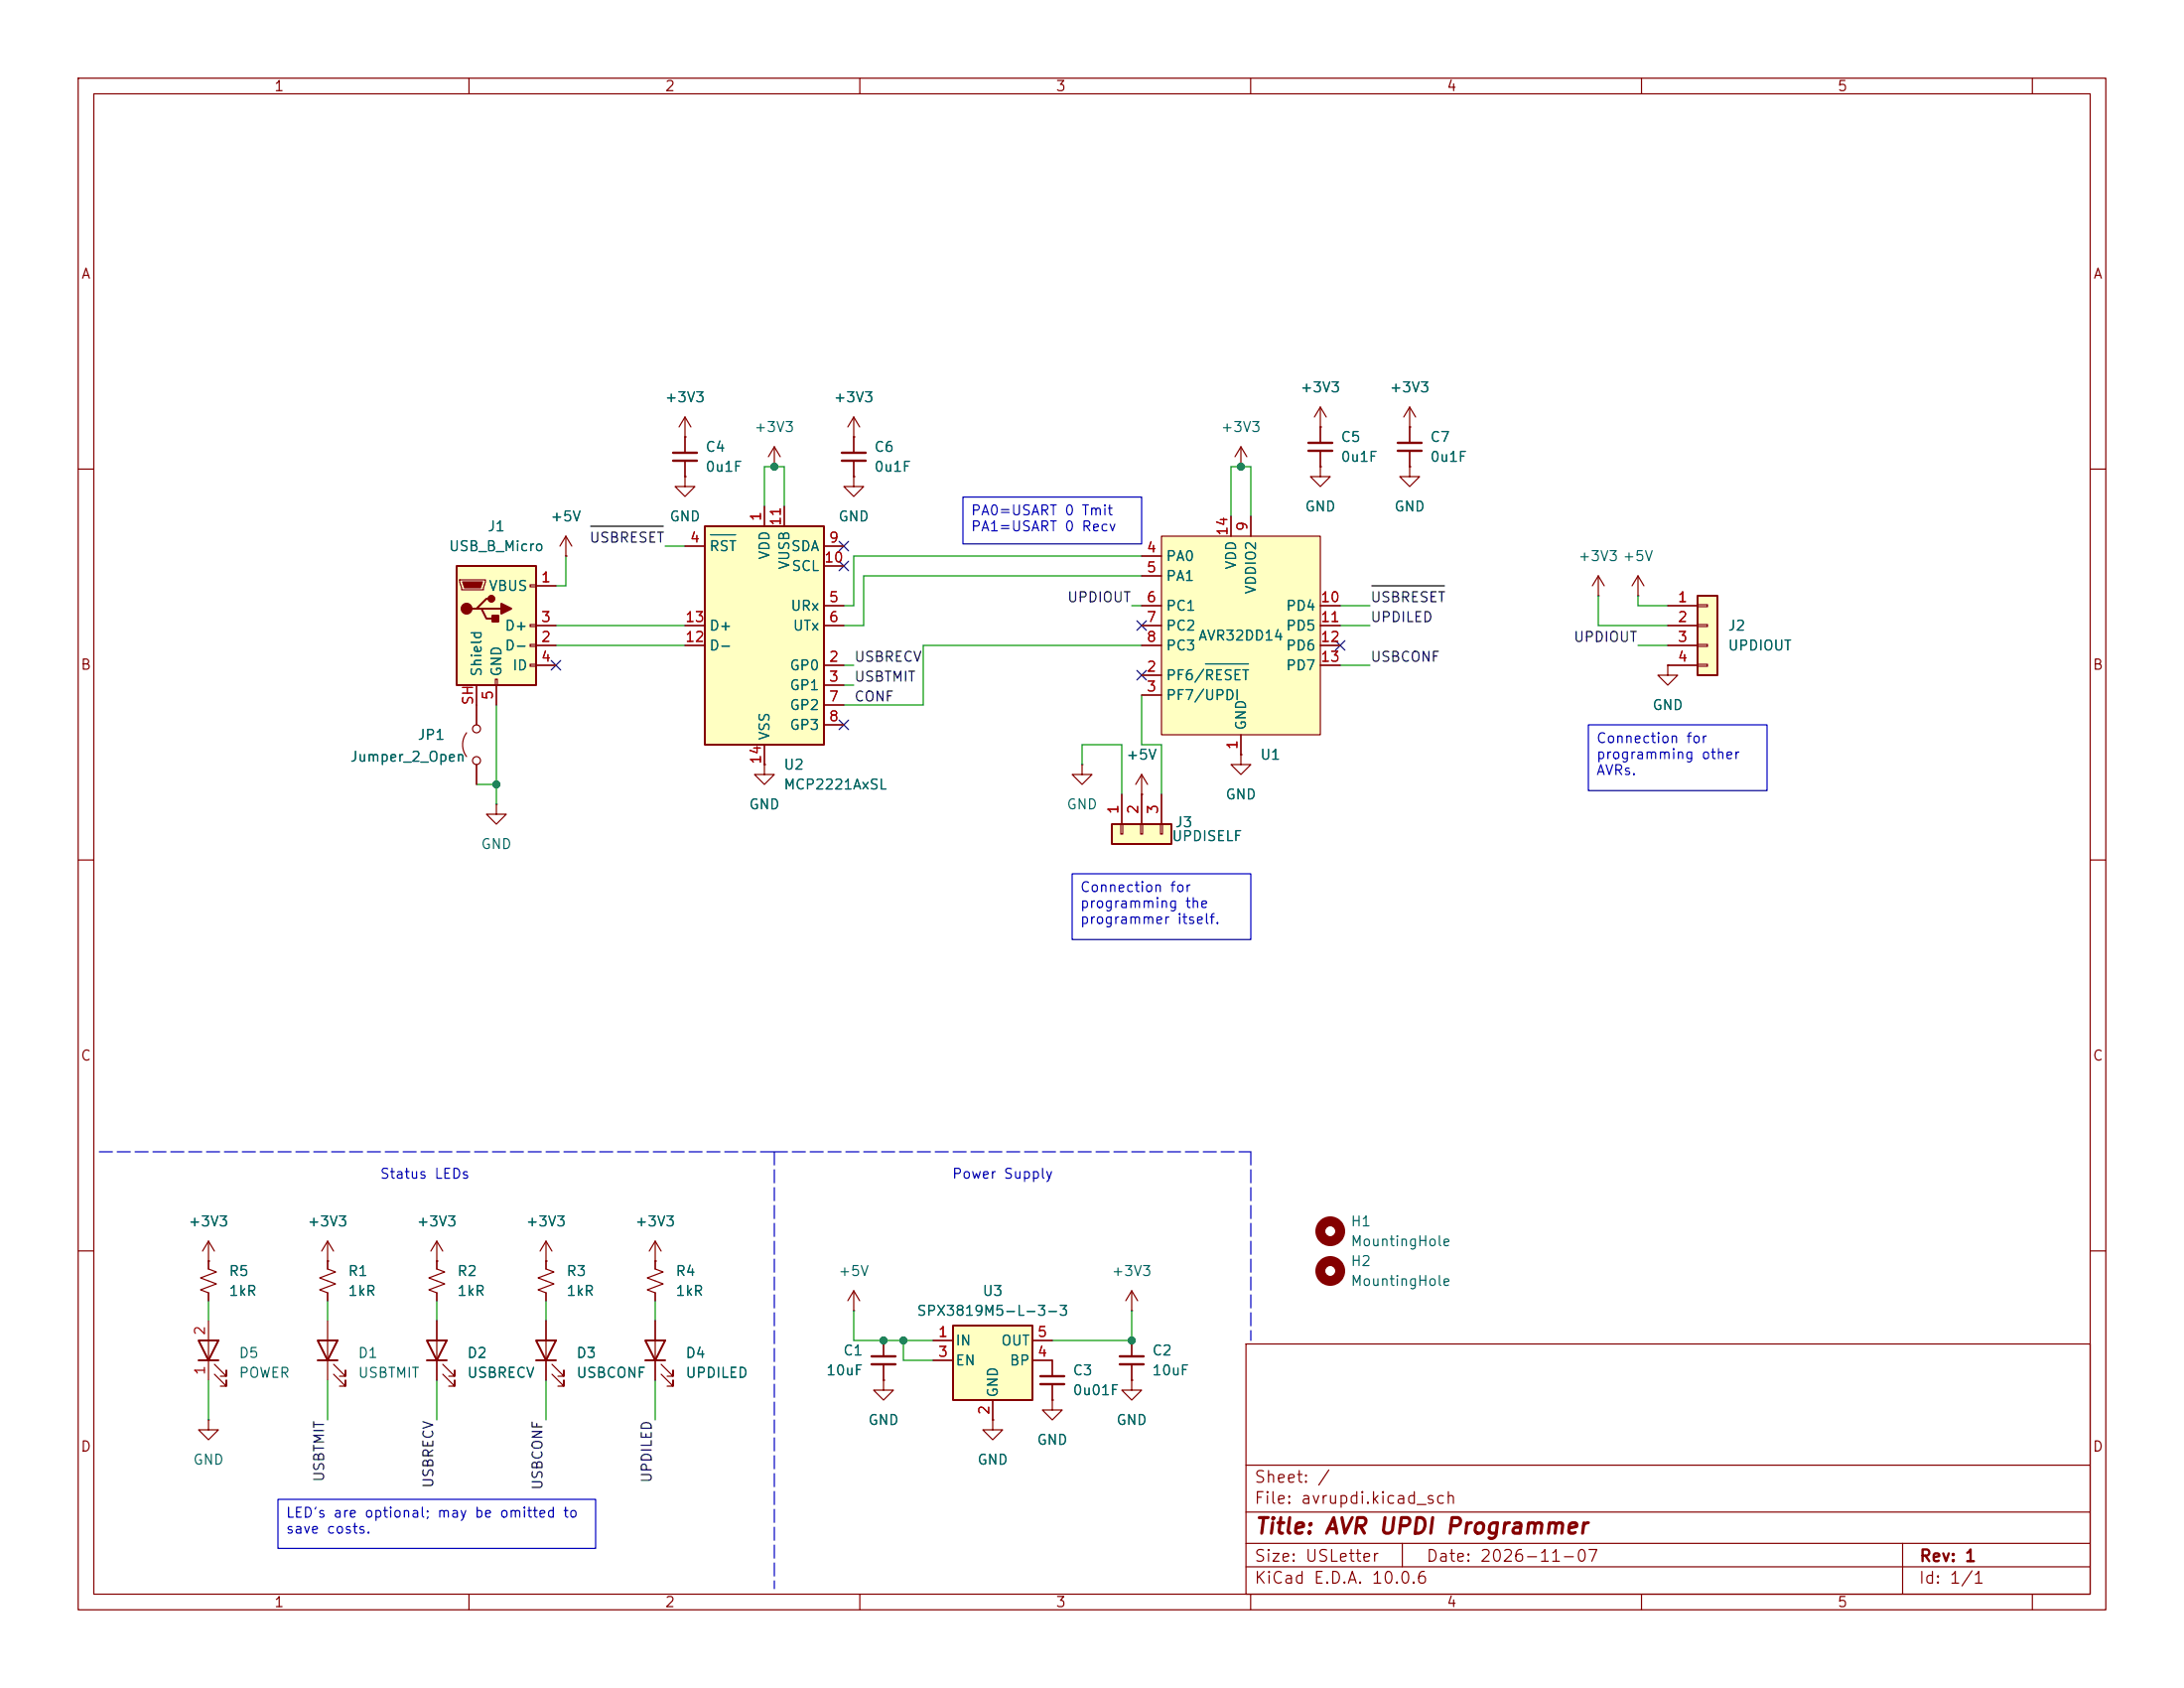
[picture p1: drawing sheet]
<svg xmlns="http://www.w3.org/2000/svg" width="279mm" height="216mm" viewBox="0 0 279 216" stroke-linecap="round" stroke-linejoin="round" font-family="sans-serif">
<g fill="none" stroke="#840000" stroke-width=".15">
<path d="M10 10h259.4v195.9h-259.4zM12 12h255.4v191.9h-255.4zM60 10v2M110 10v2M160 10v2M210 10v2M260 10v2M10 60h2M267.4 60h2M97.8 97.8v1.3h1.3l-1.3 1.2-1.3-1.2h1.3M97.8 97.8h.1M10 110h2"/>
<path d="M63.5 102.9v1.2h1.3l-1.3 1.3-1.3-1.3h1.3M63.5 102.9h.1M267.4 110h2M26.7 158.8l-.8 1.2M26.7 158.8l.7 1.2M26.7 158.8v2.5M10 160h2M26.7 161.3h.1M159.4 171.9h108v32h-108zM267.4 160h2M159.4 197.4h108M159.4 193.4h108"/>
<path d="M159.4 187.4h108M179.4 197.4v3M243.4 197.4v6.5M60 203.9v2M110 203.9v2M159.4 200.4h108M160 203.9v2M210 203.9v2M260 203.9v2"/>
</g>
<path d="M90.2 67.3h15.2v28h-15.2z" fill="#ffffc2"/>
<path d="M90.2 67.3h15.2v28h-15.2z" fill="none" stroke="#840000" stroke-width=".25"/>
<g fill="none" stroke="#840000" stroke-width=".15">
<path d="M87.6 69.9h2.6M97.8 64.8v2.5M100.3 64.8v2.5M105.4 69.9h2.5M105.4 77.5h2.5M105.4 72.4h2.5M87.6 80h2.6M87.6 82.6h2.6M97.8 95.3v2.5M105.4 85.1h2.5M105.4 87.6h2.5M105.4 80h2.5"/>
<path d="M105.4 90.2h2.5M105.4 92.7h2.5"/>
</g>
<path d="M90.9 68.4h3.2" fill="none" stroke="#006464" stroke-width=".15"/>
<path d="M142.2 105.4h7.7v2.6h-7.7z" fill="#ffffc2"/>
<path d="M142.2 105.4h7.7v2.6h-7.7z" fill="none" stroke="#840000" stroke-width=".25"/>
<g fill="none" stroke="#840000" stroke-width=".15">
<path d="M138.4 97.8v1.3h1.3l-1.3 1.2-1.2-1.2h1.2M138.4 97.8h.1M146 99.1v6.3M146 99.1l-.7 1.2M146 99.1l.8 1.2M158.7 96.5v1.3h1.3l-1.3 1.3-1.2-1.3h1.2M158.7 96.5h.1M143.4 105.4h.2v1.3h-.2zM143.5 101.6v3.8M145.9 105.4h.3v1.3h-.3zM146 101.6h.1M148.5 105.4h.2v1.3h-.2z"/>
<path d="M148.6 101.6v3.8M41.9 158.8v3.5l1 .4-2 .7 2 .8-2 .8 1 .4v1M41.9 158.8l-.8 1.2M41.9 158.8l.8 1.2M55.9 158.8l-.8 1.2M55.9 158.8l.7 1.2M55.9 158.8v2.5M69.8 158.8l-.7 1.2M69.8 158.8l.8 1.2M69.8 158.8v2.5M41.9 161.3h.1M55.9 161.3h.1"/>
<path d="M69.8 161.3h.1M26.7 181.6v1.3h1.2l-1.2 1.3-1.3-1.3h1.3M26.7 181.6h.1"/>
</g>
<path d="M148.6 68.6h20.3v25.4h-20.3z" fill="#ffffc2"/>
<g fill="none" stroke="#840000" stroke-width=".15">
<path d="M146 71.1h2.6M146 73.7h2.6M146 77.5h2.6M148.6 68.6h20.3v25.4h-20.3zM157.5 66v2.6M160 66v2.6M168.9 77.5h2.5M146 86.4h2.6M146 88.9h2.6M146 80h2.6M146 82.6h2.6M158.7 94v2.5"/>
<path d="M168.9 80h2.5M168.9 82.6h2.5M168.9 85.1h2.5M83.8 158.8v3.5l1 .4-2 .7 2 .8-2 .8 1 .4v1M83.8 158.8l-.7 1.2M83.8 158.8l.8 1.2M41.9 168.9v7.6M42.7 175.8l1.5 1.5v-.8v.8h-.8M42.7 174.5l1.5 1.5v-.7v.7h-.8M55.9 161.3v1l1 .4-2 .7 2 .8-2 .8 1 .4v1M55.9 168.9v7.6M56.6 175.8l1.6 1.5v-.8v.8h-.8"/>
<path d="M56.6 174.5l1.6 1.5v-.7v.7h-.8M83.8 161.3h.1M113 171.5v2M113 174.5v2"/>
</g>
<path d="M154.2 84.9h5.5" fill="none" stroke="#006464" stroke-width=".15"/>
<path d="M40.6 171.5h2.6l-1.3 2.5zM40.6 174h2.6M54.6 171.5h2.5l-1.2 2.5zM54.6 174h2.5" fill="none" stroke="#840000" stroke-width=".25"/>
<path d="M111.5 173.5h3.1M111.5 174.5h3.1" fill="none" stroke="#840000" stroke-width=".3"/>
<path d="M58.4 72.4h10.2v15.2h-10.2z" fill="#ffffc2"/>
<path d="M58.4 72.4h10.2v15.2h-10.2zM61 77.9h.6l.6 1.2h1.3M61.6 77.9h2.5M62.9 76.6h-.7l-1.2 1.3h-.7M25.4 171.5h2.5l-1.2 2.5zM25.4 174h2.5M68.6 171.5h2.5l-1.3 2.5zM68.6 174h2.5M82.5 171.5h2.6l-1.3 2.5zM82.5 174h2.6" fill="none" stroke="#840000" stroke-width=".25"/>
<g fill="none" stroke="#840000" stroke-width=".15">
<path d="M87.6 55.9h.1M87.6 53.3l-.7 1.3M87.6 53.3l.8 1.3M87.6 53.3v4.6M87.6 58.9v2.1M99.1 59.7h.1M99.1 57.2l-.8 1.2M99.1 57.2l.7 1.2M99.1 57.2v2.5M109.2 55.9h.1M109.2 53.3v4.6M109.2 58.9v2.1"/>
<path d="M109.2 53.3l-.7 1.3M109.2 53.3l.8 1.3M158.7 59.7h.1M158.7 57.2l-.7 1.2M158.7 57.2l.8 1.2M158.7 57.2v2.5M58.8 74.2h3.3v.2l-.3 1h-2.7zM67.8 74.8h.8v.3h-.8zM67.8 79.9h.8v.2h-.8zM68.6 74.9h2.5M72.4 71.1h.1M72.4 68.6l-.8 1.3"/>
<path d="M72.4 68.6l.8 1.3M72.4 68.6v2.5M87.6 61v1.2h1.3l-1.3 1.3-1.2-1.3h1.2M87.6 61h.1M109.2 61v1.2h1.3l-1.3 1.3-1.3-1.3h1.3M109.2 61h.1M209.5 76.2h.1M209.5 73.7l-.7 1.2M209.5 73.7l.8 1.2M209.5 73.7v2.5M59.7 93.7a2.54 2.54 0 0 0 0 3.1M61 87.6v5.1"/>
<path d="M61 97.8v2.5M63.4 86.9h.2v.7h-.2zM63.5 87.6v2.6M67.8 82.4h.8v.3h-.8zM67.8 85h.8v.2h-.8zM68.6 82.6h2.5M68.6 80h2.5M68.6 85.1h2.5M26.7 161.3v1l1 .4-2 .7 2 .8-2 .8 1 .4v1M26.7 168.9v7.6M27.4 175.8l1.6 1.5v-.8v.8h-.8M27.4 174.5l1.6 1.5v-.7v.7h-.8"/>
<path d="M69.8 161.3v1l1.1 .4-2.1 .7 2.1 .8-2.1 .8 1 .4v1M69.8 168.9v7.6M70.6 175.8l1.5 1.5v-.8v.8h-.7M70.6 174.5l1.5 1.5v-.7v.7h-.7M83.8 168.9v7.6M84.6 175.8l1.5 1.5v-.8v.8h-.8M84.6 174.5l1.5 1.5v-.7v.7h-.8M109.2 167.6h.1M109.2 165.1v2.5M109.2 165.1l-.7 1.3M109.2 165.1l.8 1.3M113 176.5v1.3h1.3l-1.3 1.3-1.2-1.3h1.2"/>
<path d="M113 176.5h.1M134.6 174v2M134.6 177v2.1M144.8 167.6h.1M144.8 165.1l-.8 1.3M144.8 165.1l.7 1.3M144.8 165.1v2.5M127 181.6v1.3h1.3l-1.3 1.3-1.3-1.3h1.3M127 181.6h.1"/>
<circle cx="61" cy="93.2" r=".51"/>
<circle cx="61" cy="97.3" r=".51"/>
</g>
<path d="M59.2 74.4h2.5l-.2 .8h-2.1z" fill="#840000" stroke="#840000" stroke-width=".15"/>
<g fill="#840000" stroke="#840000" stroke-width=".25">
<path d="M63 78.7h.8v.8h-.8z"/>
<path d="M64.1 77.2l1.3 .7-1.3 .6z"/>
<circle cx="59.7" cy="77.9" r=".63"/>
<circle cx="62.9" cy="76.6" r=".38"/>
</g>
<path d="M86.1 57.9h3.1M86.1 58.9h3.1M107.7 57.9h3M107.7 58.9h3M133.1 176h3M133.1 177h3" fill="none" stroke="#840000" stroke-width=".3"/>
<circle cx="170.2" cy="157.5" r="1.27" fill="none" stroke="#840000" stroke-width="1.3"/>
<path d="M121.9 169.5h10.2v9.6h-10.2z" fill="#ffffc2"/>
<path d="M121.9 169.5h10.2v9.6h-10.2z" fill="none" stroke="#840000" stroke-width=".25"/>
<g fill="none" stroke="#840000" stroke-width=".15">
<path d="M168.9 59.7v1.3h1.3l-1.3 1.2-1.3-1.2h1.3M168.9 59.7h.1M168.9 54.6h.1M168.9 52.1l-.8 1.2M168.9 52.1l.8 1.2M168.9 52.1v4.5M168.9 57.7v2M180.3 54.6h.1M180.3 59.7v1.3h1.3l-1.3 1.2-1.2-1.2h1.2M180.3 59.7h.1M180.3 52.1v4.5M180.3 57.7v2"/>
<path d="M180.3 52.1l-.7 1.2M180.3 52.1l.8 1.2M204.5 76.2h.1M204.5 73.7l-.8 1.2M204.5 73.7l.7 1.2M204.5 73.7v2.5M119.4 171.5h2.5M119.4 174h2.5M127 179.1v2.5M132.1 171.5h2.5M132.1 174h2.5M134.6 179.1v1.2h1.3l-1.3 1.3-1.3-1.3h1.3"/>
<path d="M134.6 179.1h.1M144.8 176.5v1.3h1.2l-1.2 1.3-1.3-1.3h1.3M144.8 176.5h.1M144.8 171.5v2M144.8 174.5v2"/>
</g>
<path d="M167.4 56.6h3M167.4 57.7h3M178.8 56.6h3.1M178.8 57.7h3.1M143.3 173.5h3M143.3 174.5h3" fill="none" stroke="#840000" stroke-width=".3"/>
<circle cx="170.2" cy="162.6" r="1.27" fill="none" stroke="#840000" stroke-width="1.3"/>
<path d="M217.2 76.2h2.5v10.2h-2.5z" fill="#ffffc2"/>
<path d="M217.2 76.2h2.5v10.2h-2.5z" fill="none" stroke="#840000" stroke-width=".25"/>
<g fill="none" stroke="#840000" stroke-width=".15">
<path d="M87.6 55.9h.1M87.6 55.9v2M87.6 58.9v2.1M109.2 55.9h.1M109.2 55.9v2M109.2 58.9v2.1M168.9 54.6h.1M168.9 59.7h.1M168.9 54.6v2M168.9 57.7v2M180.3 59.7h.1M180.3 54.6h.1"/>
<path d="M180.3 54.6v2M180.3 57.7v2M68.6 74.9h2.5M72.4 71.1h.1M87.6 61h.1M87.6 69.9h2.6M97.8 64.8v2.5M100.3 64.8v2.5M105.4 77.5h2.5M105.4 69.9h2.5M105.4 72.4h2.5M109.2 61h.1"/>
<path d="M146 77.5h2.6M146 71.1h2.6M146 73.7h2.6M157.5 66v2.6M160 66v2.6M168.9 77.5h2.5M213.4 77.5h3.8M217.2 77.3h1.2v.3h-1.2zM217.2 79.9h1.2v.2h-1.2zM61 87.6v5.1M61 97.8v2.5M63.5 87.6v2.6"/>
<path d="M68.6 80h2.5M68.6 82.6h2.5M68.6 85.1h2.5M87.6 80h2.6M87.6 82.6h2.6M97.8 97.8h.1M97.8 95.3v2.5M105.4 80h2.5M105.4 85.1h2.5M105.4 87.6h2.5M105.4 90.2h2.5M105.4 92.7h2.5"/>
<path d="M146 80h2.6M146 82.6h2.6M146 86.4h2.6M146 88.9h2.6M158.7 96.5h.1M158.7 94v2.5M168.9 80h2.5M168.9 82.6h2.5M168.9 85.1h2.5M213.4 85.1v1.3h1.2l-1.2 1.2-1.3-1.2h1.3M213.4 85.1h.1M213.4 80h3.8"/>
<path d="M213.4 82.6h3.8M213.4 85.1h3.8M217.2 82.4h1.2v.3h-1.2zM217.2 85h1.2v.2h-1.2zM143.5 101.6v3.8M146 101.6h.1M146 101.6v3.8M148.6 101.6v3.8M26.7 161.3h.1M26.7 161.3v1M26.7 165.4v1M41.9 161.3h.1"/>
<path d="M41.9 161.3v1M41.9 165.4v1M55.9 161.3h.1M55.9 161.3v1M55.9 165.4v1M55.9 168.9v2.6M55.9 174v2.5M69.8 161.3h.1M69.8 161.3v1M69.8 165.4v1M69.8 168.9v2.6M69.8 174v2.5"/>
<path d="M83.8 161.3h.1M83.8 161.3v1M83.8 165.4v1M83.8 168.9v2.6M83.8 174v2.5M113 176.5h.1M113 171.5v2M113 174.5v2M119.4 171.5h2.5M119.4 174h2.5M127 179.1v2.5M132.1 174h2.5v2"/>
<path d="M132.1 171.5h2.5M134.6 179.1h.1M134.6 177v2.1M144.8 176.5h.1M144.8 171.5v2M144.8 174.5v2M127 181.6h.1"/>
</g>
<path d="M75.6 67.3h9.3M175.5 74.9h9.3" fill="none" stroke="#0f0f0f" stroke-width=".15"/>
<path d="M12.7 147.3h86.4M99.1 147.3h60.9M99.1 147.3v55.9M160 147.3v24.2" fill="none" stroke="#0000c2" stroke-width=".15" stroke-dasharray="1.7 .6"/>
<g fill="none" stroke="#009600" stroke-width=".15">
<path d="M72.4 71.1v3.8h-1.3M85.1 69.9h2.5M97.8 64.8v-5.1h2.5v5.1M144.8 77.5h1.2M146 71.1h-36.8v6.4h-1.3M146 73.7h-35.5v6.3h-2.6M157.5 66v-6.3h2.5v6.3M171.4 77.5h3.9M204.5 76.2v3.8h8.9M209.5 76.2v1.3h3.9M63.5 90.2v12.7M71.1 80h16.5"/>
<path d="M71.1 82.6h16.5M107.9 87.6h1.3M107.9 85.1h1.3M138.4 97.8v-2.5h5.1v6.3M146 88.9v6.4h2.6v6.3M146 82.6h-27.9v7.6h-10.2M171.4 80h3.9M171.4 85.1h3.9M209.5 82.6h3.9M61 100.3h2.5M26.7 166.4v2.5M26.7 176.5v5.1"/>
<path d="M41.9 166.4v2.5M41.9 176.5v5.1M55.9 166.4v2.5M55.9 176.5v5.1M69.8 166.4v2.5M69.8 176.5v5.1M83.8 166.4v2.5M83.8 176.5v5.1M109.2 167.6v3.9h10.2M115.6 171.5v2.5h3.8M144.8 167.6v3.9h-10.2"/>
</g>
<g fill="none" stroke="#000084" stroke-width=".15">
<path d="M107.3 69.2l1.3 1.3M107.3 71.8l1.3 1.2M108.6 69.2l-1.3 1.3M108.6 71.8l-1.3 1.2M145.4 79.4l1.3 1.2M146.7 79.4l-1.3 1.2M70.5 84.5l1.2 1.2M71.7 84.5l-1.2 1.2M107.3 92.1l1.3 1.2M108.6 92.1l-1.3 1.2M145.4 85.8l1.3 1.2M146.7 85.8l-1.3 1.2"/>
<path d="M170.8 81.9l1.3 1.3M172.1 81.9l-1.3 1.3"/>
</g>
<path d="M123.2 63.6h22.8v6h-22.8zM203.2 92.7h22.9v8.4h-22.9zM137.2 111.8h22.8v8.4h-22.8zM35.6 191.8h40.6v6.2h-40.6z" fill="none" stroke="#0000c2" stroke-width=".15"/>
<path d="M90.9 68.4h3.2M154.2 84.9h5.5" fill="none" stroke="#006464" stroke-width=".15"/>
<g fill="#009600" stroke="#009600" stroke-width=".13">
<circle cx="158.7" cy="59.7" r=".46"/>
<circle cx="63.5" cy="100.3" r=".46"/>
<circle cx="99.1" cy="59.7" r=".46"/>
<circle cx="113" cy="171.5" r=".46"/>
<circle cx="144.8" cy="171.5" r=".46"/>
<circle cx="115.6" cy="171.5" r=".46"/>
</g>
<text font-size="2" fill="#840000" x="160.4" y="196.7">Title: AVR UPDI Programmer</text>
<g font-size="1.5" fill="#840000">
<text x="160.4" y="190">Sheet: /</text>
<text x="160.4" y="192.7">File: avrupdi.kicad_sch</text>
<text x="160.4" y="202.9">KiCad E.D.A. 10.0.6</text>
<text x="160.4" y="200.1">Size: USLetter</text>
<text x="182.4" y="200.1">Date: 2026-11-07</text>
<text x="245.4" y="202.9">Id: 1/1</text>
<text x="245.4" y="200.1">Rev: 1</text>
</g>
<g font-size="1.3" fill="#840000">
<text x="35" y="12">1</text>
<text x="85" y="12">2</text>
<text x="135" y="12">3</text>
<text x="185" y="12">4</text>
<text x="235" y="12">5</text>
<text x="10.3" y="36">A</text>
<text x="267.7" y="36">A</text>
<text x="10.2" y="86">B</text>
<text x="267.6" y="86">B</text>
<text x="10.2" y="136">C</text>
<text x="267.6" y="136">C</text>
<text x="10.2" y="186">D</text>
<text x="267.6" y="186">D</text>
<text x="35" y="205.9">1</text>
<text x="85" y="205.9">2</text>
<text x="135" y="205.9">3</text>
<text x="185" y="205.9">4</text>
<text x="235" y="205.9">5</text>
</g>
<g font-size="1.3" fill="#006464">
<text x="85" y="51.8">+3V3</text>
<text x="106.6" y="51.8">+3V3</text>
<text x="166.2" y="50.5">+3V3</text>
<text x="177.7" y="50.5">+3V3</text>
<text x="90.2" y="58.1">C4</text>
<text x="96.4" y="55.6">+3V3</text>
<text x="111.7" y="58.1">C6</text>
<text x="156.1" y="55.6">+3V3</text>
<text x="171.4" y="56.8">C5</text>
<text x="171.4" y="59.4">0u1F</text>
<text x="182.9" y="56.8">C7</text>
<text x="182.9" y="59.4">0u1F</text>
<text x="90.2" y="60.7">0u1F</text>
<text x="111.7" y="60.7">0u1F</text>
<text x="166.8" y="65.7">GND</text>
<text x="178.3" y="65.7">GND</text>
<text x="57.3" y="70.8">USB_B_Micro</text>
<text x="62.3" y="68.3">J1</text>
<text x="70.3" y="67">+5V</text>
<text x="85.6" y="67">GND</text>
<text x="90.7" y="70.8">RST</text>
<text x="98.8" y="71.7" transform="rotate(-90 98.8 71.7)">VDD</text>
<text x="101.1" y="70.8">SDA</text>
<text x="107.2" y="67">GND</text>
<text x="62.4" y="75.9">VBUS</text>
<text x="101.2" y="73.4">SCL</text>
<text x="101.3" y="72.9" transform="rotate(-90 101.3 72.9)">VUSB</text>
<text x="149.1" y="72.1">PA0</text>
<text x="149.1" y="74.6">PA1</text>
<text x="158.4" y="72.9" transform="rotate(-90 158.4 72.9)">VDD</text>
<text x="161" y="76.1" transform="rotate(-90 161 76.1)">VDDIO2</text>
<text x="201.8" y="72.1">+3V3 +5V</text>
<text x="64.5" y="83.5">D-</text>
<text x="64.5" y="81">D+</text>
<text x="90.7" y="83.5">D-</text>
<text x="90.7" y="81">D+</text>
<text x="101" y="78.4">URx</text>
<text x="101.3" y="81">UTx</text>
<text x="149.1" y="78.4">PC1</text>
<text x="149.1" y="81">PC2</text>
<text x="149.1" y="83.5">PC3</text>
<text x="153.2" y="82.2">AVR32DD14</text>
<text x="164.4" y="78.4">PD4</text>
<text x="164.4" y="81">PD5</text>
<text x="164.4" y="83.5">PD6</text>
<text x="221" y="81">J2</text>
<text x="221" y="83.5">UPDIOUT</text>
<text x="61.9" y="86.6" transform="rotate(-90 61.9 86.6)">Shield</text>
<text x="64.5" y="86.6" transform="rotate(-90 64.5 86.6)">GND</text>
<text x="65.5" y="86.1">ID</text>
<text x="100.9" y="86.1">GP0</text>
<text x="100.9" y="88.6">GP1</text>
<text x="149.1" y="87.3">PF6/RESET</text>
<text x="149.1" y="89.9">PF7/UPDI</text>
<text x="164.4" y="86.1">PD7</text>
<text x="53.3" y="94.9">JP1</text>
<text x="98.8" y="94.8" transform="rotate(-90 98.8 94.8)">VSS</text>
<text x="100.9" y="91.1">GP2</text>
<text x="100.9" y="93.7">GP3</text>
<text x="159.7" y="93.5" transform="rotate(-90 159.7 93.5)">GND</text>
<text x="211.3" y="91.1">GND</text>
<text x="44.7" y="97.7">Jumper_2_Open</text>
<text x="100.2" y="98.8">U2</text>
<text x="100.2" y="101.3">MCP2221AxSL</text>
<text x="144" y="97.5">+5V</text>
<text x="161.1" y="97.5">U1</text>
<text x="95.7" y="103.8">GND</text>
<text x="136.4" y="103.8">GND</text>
<text x="149.8" y="107.9">UPDISELF</text>
<text x="150.2" y="106.1">J3</text>
<text x="156.7" y="102.6">GND</text>
<text x="61.4" y="108.9">GND</text>
<text x="24" y="157.2">+3V3</text>
<text x="39.2" y="157.2">+3V3</text>
<text x="53.2" y="157.2">+3V3</text>
<text x="67.2" y="157.2">+3V3</text>
<text x="81.2" y="157.2">+3V3</text>
<text x="172.7" y="157.2">H1</text>
<text x="172.7" y="159.7">MountingHole</text>
<text x="29.2" y="163.5">R5</text>
<text x="29.2" y="166.1">1kR</text>
<text x="44.4" y="163.5">R1</text>
<text x="44.4" y="166.1">1kR</text>
<text x="58.4" y="163.5">R2</text>
<text x="58.4" y="166.1">1kR</text>
<text x="72.4" y="163.5">R3</text>
<text x="72.4" y="166.1">1kR</text>
<text x="86.3" y="163.5">R4</text>
<text x="86.3" y="166.1">1kR</text>
<text x="107.2" y="163.5">+5V</text>
<text x="125.6" y="166.1">U3</text>
<text x="142.1" y="163.5">+3V3</text>
<text x="172.7" y="162.3">H2</text>
<text x="172.7" y="164.8">MountingHole</text>
<text x="107.8" y="173.7">C1</text>
<text x="117.2" y="168.6">SPX3819M5-L-3-3</text>
<text x="122.1" y="172.4">IN</text>
<text x="128" y="172.4">OUT</text>
<text x="147.3" y="173.7">C2</text>
<text x="30.5" y="174">D5</text>
<text x="30.5" y="176.5">POWER</text>
<text x="45.7" y="174">D1</text>
<text x="45.7" y="176.5">USBTMIT</text>
<text x="59.7" y="174">D2</text>
<text x="59.7" y="176.5">USBRECV</text>
<text x="73.6" y="174">D3</text>
<text x="73.6" y="176.5">USBCONF</text>
<text x="87.6" y="174">D4</text>
<text x="87.6" y="176.5">UPDILED</text>
<text x="105.6" y="176.2">10uF</text>
<text x="122.1" y="175">EN</text>
<text x="128" y="178.8" transform="rotate(-90 128 178.8)">GND</text>
<text x="129.1" y="175">BP</text>
<text x="137.1" y="176.2">C3</text>
<text x="137.1" y="178.8">0u01F</text>
<text x="147.3" y="176.2">10uF</text>
<text x="111" y="182.6">GND</text>
<text x="132.6" y="185.1">GND</text>
<text x="142.7" y="182.6">GND</text>
<text x="24.6" y="187.7">GND</text>
<text x="124.9" y="187.7">GND</text>
</g>
<g font-size="1.3" fill="#0f0f0f">
<text x="75.3" y="69.7">USBRESET</text>
<text x="136.4" y="77.3">UPDIOUT</text>
<text x="175.2" y="77.3">USBRESET</text>
<text x="175.2" y="79.9">UPDILED</text>
<text x="201.2" y="82.4">UPDIOUT</text>
<text x="109.2" y="87.5">USBTMIT</text>
<text x="109.2" y="85">USBRECV</text>
<text x="175.2" y="85">USBCONF</text>
<text x="109.2" y="90">CONF</text>
<text x="41.8" y="189.6" transform="rotate(-90 41.8 189.6)">USBTMIT</text>
<text x="55.8" y="190.4" transform="rotate(-90 55.8 190.4)">USBRECV</text>
<text x="69.7" y="190.7" transform="rotate(-90 69.7 190.7)">USBCONF</text>
<text x="83.7" y="189.8" transform="rotate(-90 83.7 189.8)">UPDILED</text>
</g>
<g font-size="1.3" fill="#a90000">
<text x="88.2" y="69.7">4</text>
<text x="97.7" y="66.8" transform="rotate(-90 97.7 66.8)">1</text>
<text x="100.2" y="67.4" transform="rotate(-90 100.2 67.4)">11</text>
<text x="105.9" y="69.7">9</text>
<text x="146.6" y="71">4</text>
<text x="157.3" y="68.6" transform="rotate(-90 157.3 68.6)">14</text>
<text x="159.9" y="68" transform="rotate(-90 159.9 68)">9</text>
<text x="69.1" y="74.8">1</text>
<text x="105.3" y="72.3">10</text>
<text x="105.9" y="77.3">5</text>
<text x="146.6" y="73.5">5</text>
<text x="146.6" y="77.3">6</text>
<text x="168.8" y="77.3">10</text>
<text x="214.5" y="77.3">1</text>
<text x="69.1" y="82.4">2</text>
<text x="69.1" y="79.9">3</text>
<text x="87.6" y="82.4">12</text>
<text x="87.6" y="79.9">13</text>
<text x="105.9" y="79.9">6</text>
<text x="146.6" y="79.9">7</text>
<text x="146.6" y="82.4">8</text>
<text x="168.8" y="79.9">11</text>
<text x="168.8" y="82.4">12</text>
<text x="214.5" y="79.9">2</text>
<text x="214.5" y="82.4">3</text>
<text x="63.4" y="89.6" transform="rotate(-90 63.4 89.6)">5</text>
<text x="69.1" y="85">4</text>
<text x="105.9" y="85">2</text>
<text x="105.9" y="87.5">3</text>
<text x="146.6" y="86.2">2</text>
<text x="146.6" y="88.8">3</text>
<text x="168.8" y="85">13</text>
<text x="214.5" y="85">4</text>
<text x="60.8" y="90.3" transform="rotate(-90 60.8 90.3)">SH</text>
<text x="105.9" y="90">7</text>
<text x="105.9" y="92.6">8</text>
<text x="158.6" y="96" transform="rotate(-90 158.6 96)">1</text>
<text x="97.7" y="97.9" transform="rotate(-90 97.7 97.9)">14</text>
<text x="143.4" y="104.2" transform="rotate(-90 143.4 104.2)">1</text>
<text x="145.9" y="104.2" transform="rotate(-90 145.9 104.2)">2</text>
<text x="148.5" y="104.2" transform="rotate(-90 148.5 104.2)">3</text>
<text x="26.5" y="170.9" transform="rotate(-90 26.5 170.9)">2</text>
<text x="119.9" y="171.3">1</text>
<text x="119.9" y="173.9">3</text>
<text x="132.6" y="173.9">4</text>
<text x="132.6" y="171.3">5</text>
<text x="26.5" y="176" transform="rotate(-90 26.5 176)">1</text>
<text x="126.9" y="181.1" transform="rotate(-90 126.9 181.1)">2</text>
</g>
<g font-size="1.3" fill="#0000c2">
<text x="124.1" y="66.2">PA0=USART 0 Tmit</text>
<text x="124.1" y="68.3">PA1=USART 0 Recv</text>
<text x="204.1" y="95.4">Connection for</text>
<text x="204.1" y="97.4">programming other</text>
<text x="204.1" y="99.5">AVRs.</text>
<text x="138.1" y="114.4">Connection for</text>
<text x="138.1" y="116.5">programming the</text>
<text x="138.1" y="118.5">programmer itself.</text>
<text x="48.5" y="151.1">Status LEDs</text>
<text x="121.7" y="151.1">Power Supply</text>
<text x="36.5" y="194.4">LED's are optional; may be omitted to</text>
<text x="36.5" y="196.5">save costs.</text>
</g>
</svg>
